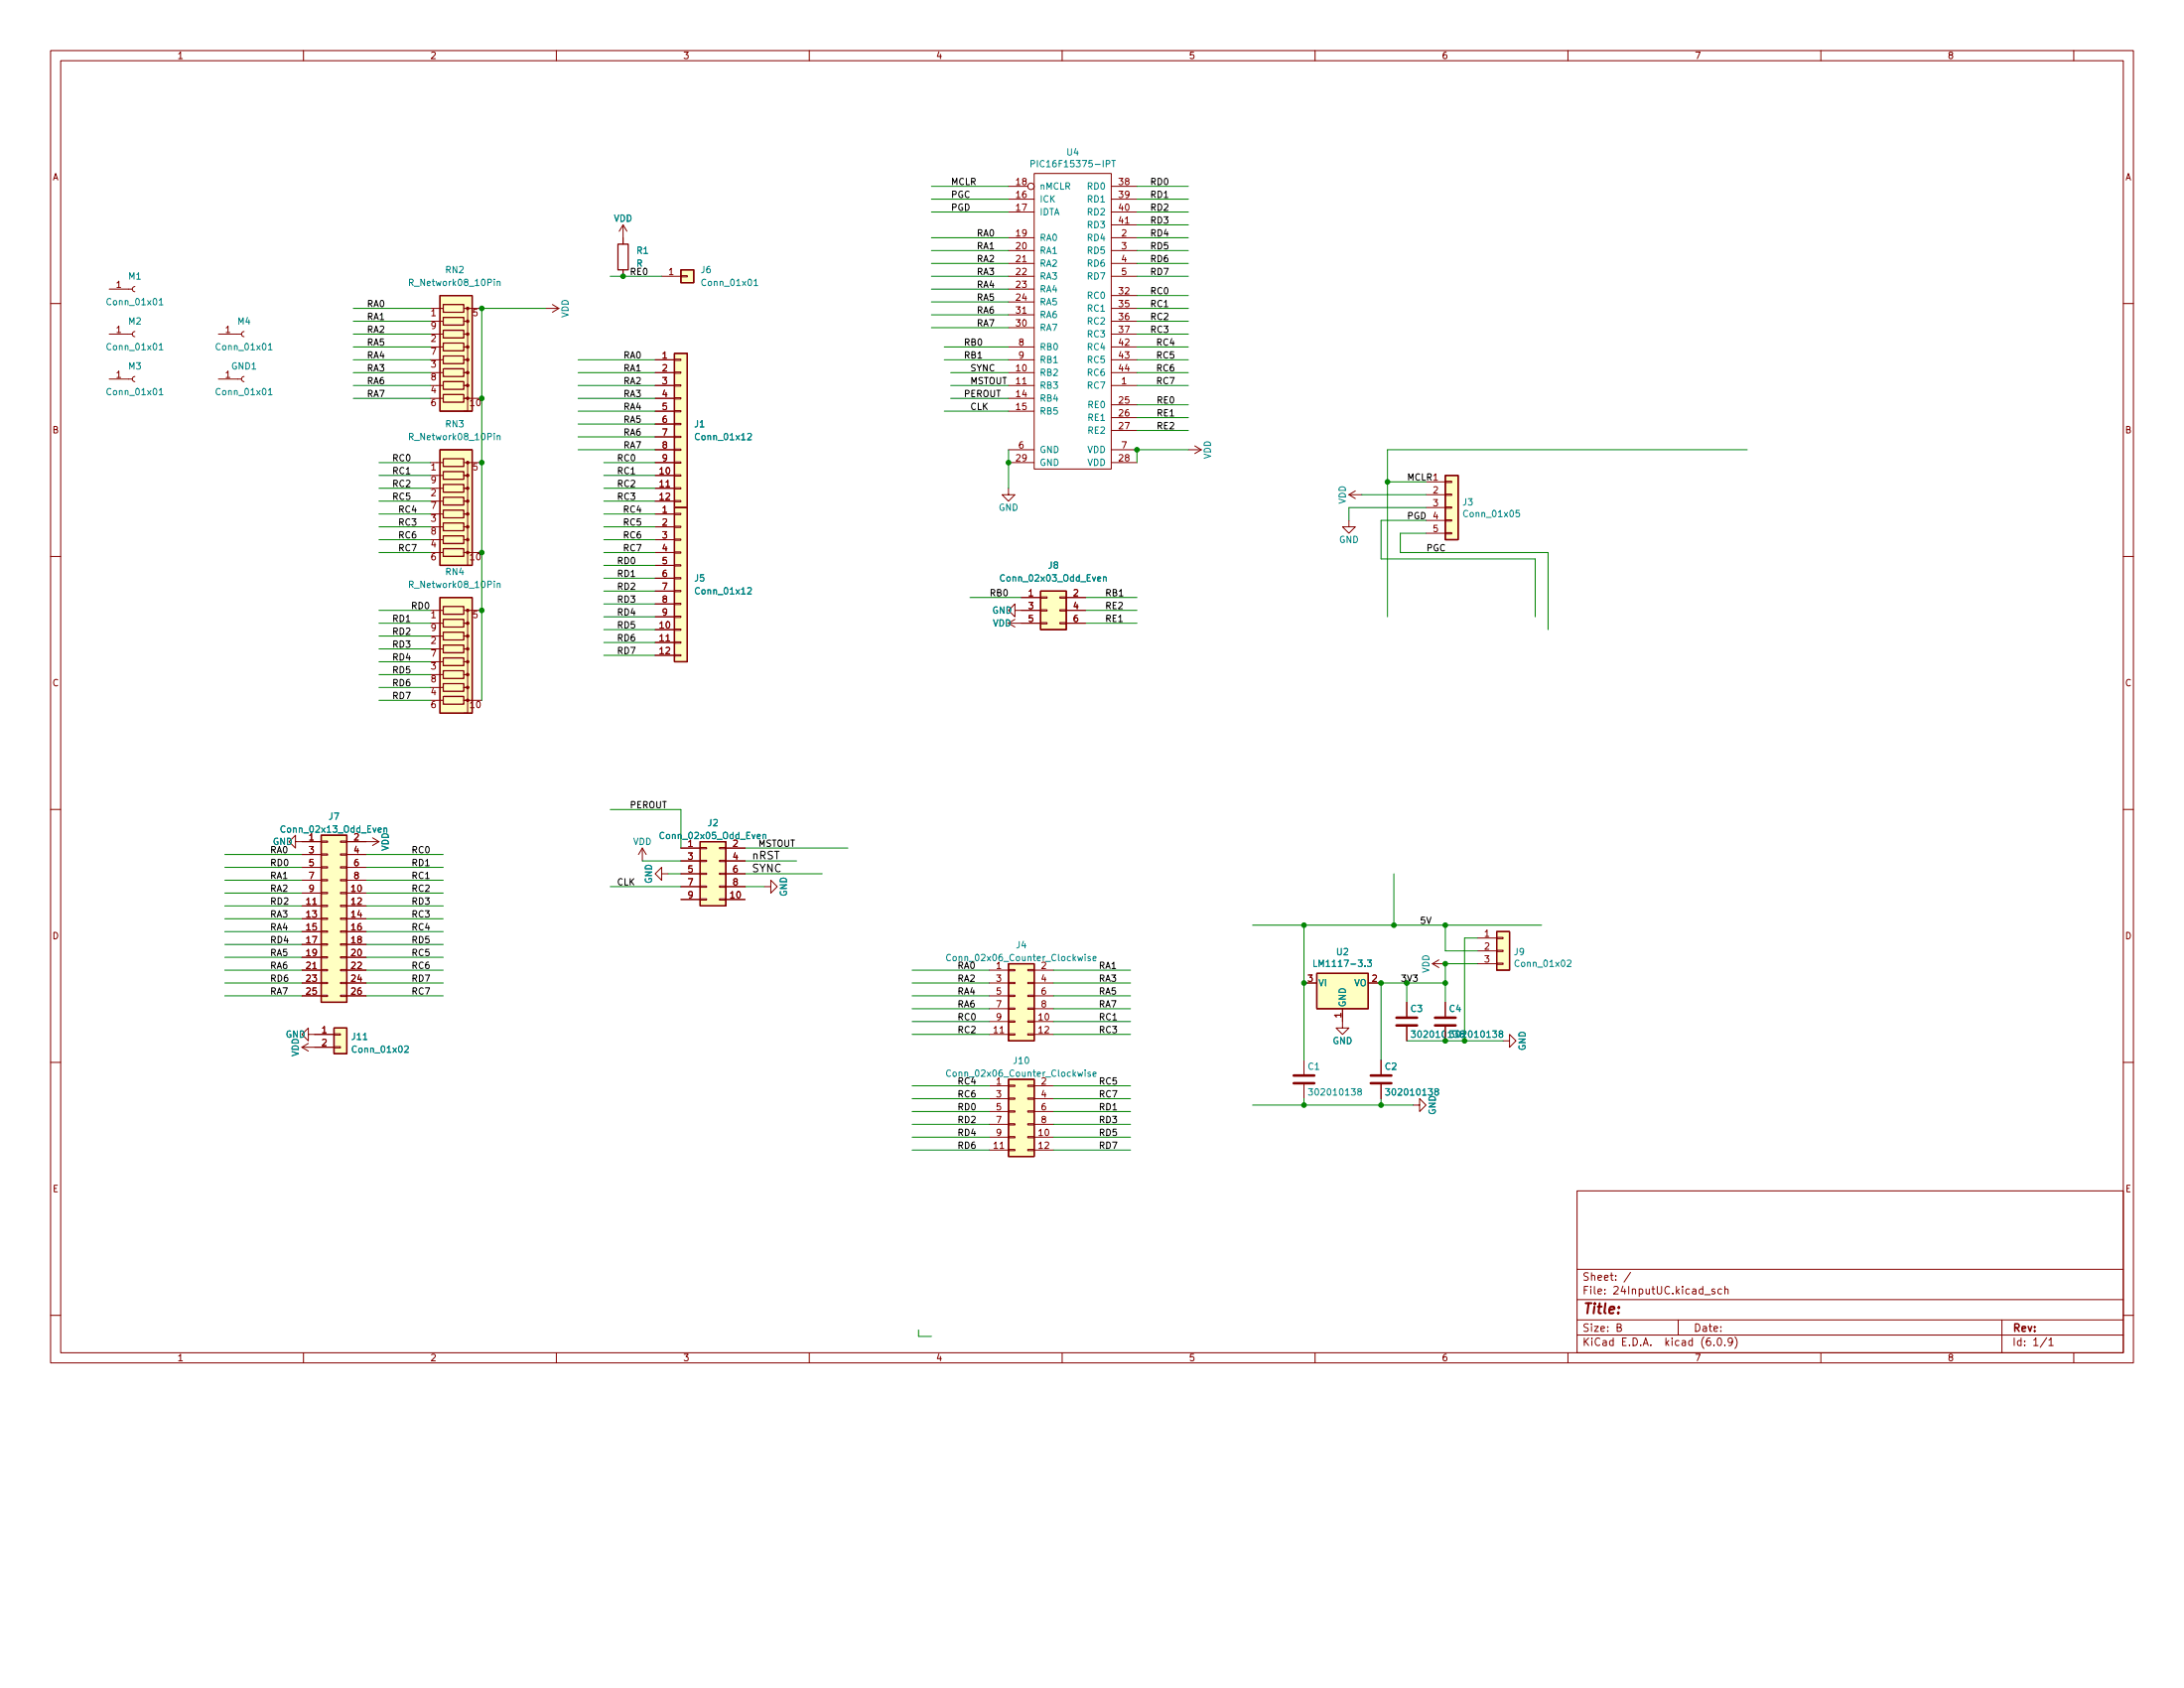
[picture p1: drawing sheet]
<svg xmlns="http://www.w3.org/2000/svg" width="279mm" height="216mm" viewBox="0 0 279 216" stroke-linecap="round" stroke-linejoin="round" font-family="sans-serif">
<g fill="none" stroke="#840000" stroke-width=".13">
<path d="M6.5 6.5h266.4v167.8h-266.4zM7.8 7.8h263.8v165.2h-263.8zM38.8 6.5v1.3M71.2 6.5v1.3M103.5 6.5v1.3M135.9 6.5v1.3M168.2 6.5v1.3M200.6 6.5v1.3M232.9 6.5v1.3M265.3 6.5v1.3M6.5 38.8h1.3M14 37h2.9"/>
<path d="M17.3 36.7h-.3l-.1 .3 .1 .2 .3 .1M55.9 39.4h.8M59.3 39.4h.5v1.7h-.5h.5v1.6h-.5h.5v1.7h-.5h.5v1.6h-.5h.5v1.7h-.5h.5v1.6h-.5h.5v1.6h-.5h.5v1.7h-.5M60 39.4h1.6M69.8 39.4h1.7M70.7 39l.8 .4M71.5 39.4l-.8 .5M79.7 28.8v2.4M79.7 34.5v.8M79.7 28.8l-.5 .8M79.7 28.8l.5 .8M84.6 35.3h2.5"/>
<path d="M87.1 35.3h.8v.1h-.8zM129 35.3h3.3M129 25.5h3.3M129 27.1h3.3M129 23.8h2.5M129 30.4h3.3M129 32h3.3M129 33.7h3.3M129 37h3.3M129 38.6h3.3M132.3 22.2h9.9v37.8h-9.9zM142.2 39.4h3.3"/>
<path d="M142.2 35.3h3.3M142.2 25.5h3.3M142.2 27.1h3.3M142.2 23.8h3.3M142.2 30.4h3.3M142.2 32h3.3M142.2 33.7h3.3M142.2 37.8h3.3M142.2 28.8h3.3M271.6 38.8h1.3M14 42.7h2.9M14 48.5h2.9"/>
<path d="M17.3 48.2l-.3 .1-.1 .2 .1 .2 .3 .1M17.3 42.4l-.3 .1-.1 .2 .1 .3 .3 .1M27.9 42.7h3M27.9 48.5h3M31.2 42.4l-.2 .1-.1 .2 .1 .3 .2 .1M31.2 48.2l-.2 .1-.1 .2 .1 .2 .2 .1M55.9 46h.8M55.9 47.7h.8M55.9 49.3h.8M55.9 50.9h.8M55.9 59.2h.8M55.9 41.1h.8"/>
<path d="M55.9 42.7h.8M55.9 44.4h.8M59.3 59.2h.5v1.6h-.5h.5v1.7h-.5h.5v1.6h-.5h.5v1.6h-.5h.5v1.7h-.5h.5v1.6h-.5h.5v1.7h-.5h.5v1.6h-.5M60 59.2h1.6M83.8 57.5h2.5M83.8 46h2.5M83.8 47.7h2.5M83.8 49.3h2.5M83.8 50.9h2.5M83.8 52.6h2.5M83.8 54.2h2.5M83.8 55.9h2.5"/>
<path d="M83.8 59.2h2.5M86.3 59.1h.8v.1h-.8zM86.3 57.4h.8v.2h-.8zM86.3 55.8h.8v.2h-.8zM86.3 54.2h.8v.1h-.8zM86.3 52.5h.8v.2h-.8zM86.3 50.9h.8v.1h-.8zM86.3 49.2h.8v.2h-.8zM86.3 47.6h.8v.1h-.8zM86.3 45.9h.8v.2h-.8zM129 57.5h3.3M129 46h3.3"/>
<path d="M129 47.7h3.3M129 49.3h3.3M129 50.9h3.3M129 52.6h3.3M129 59.2h3.3M129 44.4h3.3M129 41.9h3.3M129 40.3h3.3M142.2 57.5h3.3M142.2 46h3.3M142.2 47.7h3.3M142.2 49.3h3.3"/>
<path d="M142.2 59.2h3.3M142.2 41.1h3.3M142.2 42.7h3.3M142.2 44.4h3.3M142.2 51.8h3.3M142.2 53.4h3.3M142.2 55.1h3.3M152 57.5h1.7M152.8 57l.9 .5M153.7 57.5l-.9 .5M6.5 71.2h1.3M55.9 78.1h.8"/>
<path d="M55.9 79.7h.8M55.9 60.8h.8M55.9 62.5h.8M55.9 64.1h.8M55.9 65.7h.8M55.9 67.4h.8M55.9 69h.8M55.9 70.7h.8M59.3 78.1h.5v1.6h-.5h.5v1.7h-.5h.5v1.6h-.5h.5v1.6h-.5h.5v1.7h-.5h.5v1.6h-.5h.5v1.7h-.5h.5v1.6h-.5M60 78.1h1.6M83.8 60.8h2.5M83.8 62.5h2.5"/>
<path d="M83.8 64.1h2.5M83.8 65.7h2.5M83.8 67.4h2.5M83.8 69h2.5M83.8 70.7h2.5M83.8 72.3h2.5M83.8 74h2.5M83.8 75.6h2.5M83.8 77.2h2.5M83.8 78.9h2.5M86.3 64h.8v.2h-.8zM86.3 62.4h.8v.1h-.8z"/>
<path d="M86.3 60.7h.8v.2h-.8zM86.3 78.8h.8v.2h-.8zM86.3 77.2h.8v.1h-.8zM86.3 75.5h.8v.2h-.8zM86.3 73.9h.8v.1h-.8zM86.3 72.2h.8v.2h-.8zM86.3 70.6h.8v.2h-.8zM86.3 68.9h.8v.2h-.8zM86.3 67.3h.8v.2h-.8zM86.3 65.7h.8v.1h-.8zM129 62.5v.8h.8l-.8 .8-.8-.8h.8M129 79.7h4.1"/>
<path d="M129 79.7l.8 .5M129.8 78.1v-.9l-.8 .9 .8 .8v-.8h3.3M129.8 79.2l-.8 .5M130.7 76.4h2.4M133.1 79.6h.8v.2h-.8zM133.1 78h.8v.1h-.8zM133.1 76.3h.8v.2h-.8zM135.6 79.6h.8v.2h-.8zM135.6 78h.8v.1h-.8zM135.6 76.3h.8v.2h-.8zM136.4 76.4h2.5M136.4 78.1h2.5"/>
<path d="M136.4 79.7h2.5M172.6 66.6v.8h.8l-.8 .8-.9-.8h.9M172.6 63.3h1.6M172.6 63.3l.8 .5M173.4 62.8l-.8 .5M182.4 61.6h2.5M182.4 63.3h2.5M182.4 64.9h2.5M182.4 66.6h2.5M182.4 68.2h2.5M184.9 68.1h.8v.2h-.8zM184.9 66.5h.8v.1h-.8z"/>
<path d="M184.9 64.8h.8v.2h-.8zM184.9 63.2h.8v.2h-.8zM184.9 61.6h.8v.1h-.8zM271.6 71.2h1.3M55.9 81.4h.8M55.9 83h.8M55.9 84.6h.8M55.9 86.3h.8M55.9 87.9h.8M55.9 89.6h.8M83.8 80.5h2.5M83.8 82.2h2.5"/>
<path d="M83.8 83.8h2.5M86.3 83.7h.8v.2h-.8zM86.3 82.1h.8v.2h-.8zM86.3 80.5h.8v.1h-.8zM6.5 103.5h1.3M37.8 107.7v-.9l-.8 .9 .8 .8v-.8h3.3M38.6 114.2h2.5M38.6 115.9h2.5M38.6 117.5h2.5M38.6 119.2h2.5M38.6 109.3h2.5M38.6 110.9h2.5"/>
<path d="M38.6 112.6h2.5M41.1 119.1h.8v.1h-.8zM41.1 117.4h.8v.2h-.8zM41.1 115.8h.8v.2h-.8zM41.1 114.1h.8v.2h-.8zM41.1 112.5h.8v.2h-.8zM41.1 110.9h.8v.1h-.8zM41.1 109.2h.8v.2h-.8zM41.1 107.6h.8v.1h-.8zM43.6 119.1h.8v.1h-.8zM43.6 117.4h.8v.2h-.8zM43.6 115.8h.8v.2h-.8z"/>
<path d="M43.6 114.1h.8v.2h-.8zM43.6 112.5h.8v.2h-.8zM43.6 110.9h.8v.1h-.8zM43.6 109.2h.8v.2h-.8zM43.6 107.6h.8v.1h-.8zM44.4 107.7h4.1M44.4 114.2h2.4M44.4 115.9h2.4M44.4 117.5h2.4M44.4 119.2h2.4M44.4 109.3h2.4M44.4 110.9h2.4"/>
<path d="M44.4 112.6h2.4M47.7 107.2l.8 .5M48.5 107.7l-.8 .4M82.2 108.5l-.5 .8M82.2 108.5v1.6M82.2 108.5l.5 .8M84.6 111.8v-.9l-.8 .9 .8 .8v-.8h.9M87.1 108.5h2.5M87.1 115h2.5M87.1 110.1h2.5M87.1 111.8h2.5M87.1 113.4h2.5"/>
<path d="M89.6 115h.8v.1h-.8zM89.6 113.3h.8v.2h-.8zM89.6 111.7h.8v.1h-.8zM89.6 110h.8v.2h-.8zM89.6 108.4h.8v.2h-.8zM92 115h.9v.1h-.9zM92 113.3h.9v.2h-.9zM92 111.7h.9v.1h-.9zM92 110h.9v.2h-.9zM92 108.4h.9v.2h-.9zM92.9 108.5h2.4M92.9 115h2.4"/>
<path d="M92.9 110.1h2.4M92.9 111.8h2.4M92.9 113.4h2.4M97.8 113.4h.8v-.8l.8 .8-.8 .8v-.8M189 120h2.5M191.5 119.9h.8v.2h-.8zM271.6 103.5h1.3M6.5 135.9h1.3M38.6 125.7h2.5M38.6 124.1h2.5M38.6 127.4h2.5M38.6 133.9h4.1"/>
<path d="M38.6 133.9l.8 .5M38.6 120.8h2.5M38.6 122.4h2.5M39.4 132.3v-.8l-.8 .8 .8 .8v-.8h3.3M39.4 133.5l-.8 .4M41.1 127.3h.8v.2h-.8zM41.1 125.6h.8v.2h-.8zM41.1 124h.8v.2h-.8zM41.1 122.4h.8v.1h-.8zM41.1 120.7h.8v.2h-.8zM42.7 133.9h.9v.1h-.9zM42.7 132.2h.9v.2h-.9z"/>
<path d="M43.6 127.3h.8v.2h-.8zM43.6 125.6h.8v.2h-.8zM43.6 124h.8v.2h-.8zM43.6 122.4h.8v.1h-.8zM43.6 120.7h.8v.2h-.8zM44.4 125.7h2.4M44.4 124.1h2.4M44.4 127.4h2.4M44.4 120.8h2.4M44.4 122.4h2.4M126.6 125.7h2.4M126.6 138.9h2.4"/>
<path d="M126.6 124.1h2.4M126.6 130.7h2.4M126.6 132.3h2.4M126.6 127.4h2.4M126.6 129h2.4M129 138.8h.8v.2h-.8zM129 132.2h.8v.2h-.8zM129 130.6h.8v.1h-.8zM129 128.9h.8v.2h-.8zM129 127.3h.8v.2h-.8zM129 125.6h.8v.2h-.8zM129 124h.8v.2h-.8z"/>
<path d="M131.5 138.8h.8v.2h-.8zM131.5 132.2h.8v.2h-.8zM131.5 130.6h.8v.1h-.8zM131.5 128.9h.8v.2h-.8zM131.5 127.3h.8v.2h-.8zM131.5 125.6h.8v.2h-.8zM131.5 124h.8v.2h-.8zM132.3 125.7h2.5M132.3 138.9h2.5M132.3 124.1h2.5M132.3 130.7h2.5M132.3 132.3h2.5"/>
<path d="M132.3 127.4h2.5M132.3 129h2.5M166.8 125.7h1.7M166.8 135.6v1.8M166.8 138.7v1.8M171.7 129v2.5h.9l-.9 .8-.8-.8h.8M175 125.7h1.7M176.7 135.6v1.8M176.7 138.7v1.8M180 128.2v1.8M180 131.3v1.8M183.3 123.3h1.6"/>
<path d="M183.3 123.3l.8 .5M184.1 122.8l-.8 .5M184.9 128.2v1.8M184.9 131.3v1.8M189 121.6h2.5M189 123.3h2.5M191.5 123.2h.8v.1h-.8zM191.5 121.5h.8v.2h-.8zM192.3 133.1h.8v-.8l.8 .8-.8 .8v-.8M271.6 135.9h1.3M126.6 145.5h2.4M126.6 147.1h2.4"/>
<path d="M126.6 140.5h2.4M126.6 142.2h2.4M126.6 143.8h2.4M129 147h.8v.2h-.8zM129 145.4h.8v.1h-.8zM129 143.7h.8v.2h-.8zM129 142.1h.8v.1h-.8zM129 140.4h.8v.2h-.8zM131.5 147h.8v.2h-.8zM131.5 145.4h.8v.1h-.8zM131.5 143.7h.8v.2h-.8zM131.5 142.1h.8v.1h-.8z"/>
<path d="M131.5 140.4h.8v.2h-.8zM132.3 145.5h2.5M132.3 147.1h2.5M132.3 140.5h2.5M132.3 142.2h2.5M132.3 143.8h2.5M180.8 141.3h.8v-.8l.8 .8-.8 .9v-.9M201.8 152.3h69.8v20.7h-69.8zM6.5 168.2h1.3M38.8 173v1.3M71.2 173v1.3M103.5 173v1.3"/>
<path d="M135.9 173v1.3M168.2 173v1.3M200.6 173v1.3M201.8 170.8h69.8M201.8 168.8h69.8M201.8 166.2h69.8M201.8 162.3h69.8M206.9 169.8l.4-.1 .1-.1-.1-.2-.4-.1v1h.4l.1-.2a.25 .25 0 0 0-.2-.3M208.6 162.7l-.8 1.3M214.7 168.8v2M218.1 165.6h.7M219.3 172v.1"/>
<path d="M219.4 164.9h-.3l-.1 .1v.1l.4 .1v.3h-.4M219.8 171.2l.1-.1a.52 .52 0 0 1 .4 .5 .52 .52 0 0 1-.4 .5l-.1-.1-.1-.3zM220.2 164.9h-.2l-.2 .1 .1 .5h.3M220.7 172v.1M220.7 164.9h.1h.2l.1 .6M220.7 164.5v1M221.6 171.5l-.2 .2h-.1l-.2-.2 .1-.3 .2-.1 .2 .1a.64 .64 0 0 1-.2 .9h-.2M222 171a1.11 1.11 0 0 1 0 1.5M232.9 173v1.3M256.1 168.8v4.2M261.8 171.1l-.8 1.2M262.1 171.4l.3-.3v1"/>
<path d="M262.1 172.1h.6M265.3 173v1.3M271.6 168.2h1.3"/>
<circle cx="131.9" cy="23.8" r=".41"/>
</g>
<g fill="#ffffc2" stroke="#ffffc2" stroke-width=".13">
<path d="M133.1 75.6h3.3v4.9h-3.3z"/>
<path d="M168.5 124.5h6.5v4.5h-6.5z"/>
<path d="M191.5 119.2h1.6v4.9h-1.6z"/>
<path d="M129 138.1h3.3v9.8h-3.3z"/>
<path d="M89.6 107.7h3.3v8.2h-3.3z"/>
<path d="M86.3 45.2h1.6v19.7h-1.6z"/>
<path d="M184.9 60.8h1.6v8.2h-1.6z"/>
<path d="M87.1 34.5h1.7v1.7h-1.7z"/>
<path d="M56.3 37.8h4.1v14.8h-4.1z"/>
<path d="M129 123.3h3.3v9.8h-3.3z"/>
<path d="M86.3 64.9h1.6v19.7h-1.6z"/>
<path d="M42.7 131.5h1.7v3.3h-1.7z"/>
<path d="M41.1 106.8h3.3v21.4h-3.3z"/>
<path d="M56.3 57.5h4.1v14.8h-4.1z"/>
<path d="M56.3 76.4h4.1v14.8h-4.1z"/>
</g>
<g fill="none" stroke="#840000" stroke-width=".16">
<path d="M56.3 37.8h4.1v14.8h-4.1zM56.7 39h2.6v.9h-2.6zM79.1 31.2h1.3v3.3h-1.3zM87.1 34.5h1.7v1.7h-1.7zM56.3 57.5h4.1v14.8h-4.1zM56.7 40.6h2.6v1h-2.6zM56.7 42.2h2.6v1h-2.6zM56.7 43.9h2.6v1h-2.6zM56.7 45.5h2.6v1h-2.6zM56.7 47.2h2.6v1h-2.6zM56.7 48.8h2.6v1h-2.6zM56.7 50.5h2.6v.9h-2.6z"/>
<path d="M56.7 58.7h2.6v1h-2.6zM86.3 45.2h1.6v19.7h-1.6zM56.3 76.4h4.1v14.8h-4.1zM56.7 60.3h2.6v1h-2.6zM56.7 62h2.6v.9h-2.6zM56.7 63.6h2.6v1h-2.6zM56.7 65.2h2.6v1h-2.6zM56.7 66.9h2.6v1h-2.6zM56.7 68.5h2.6v1h-2.6zM56.7 70.2h2.6v1h-2.6zM56.7 77.6h2.6v1h-2.6zM56.7 79.2h2.6v1h-2.6z"/>
<path d="M86.3 64.9h1.6v19.7h-1.6zM133.1 75.6h3.3v4.9h-3.3zM184.9 60.8h1.6v8.2h-1.6zM56.7 80.9h2.6v.9h-2.6zM56.7 82.5h2.6v1h-2.6zM56.7 84.1h2.6v1h-2.6zM56.7 85.8h2.6v1h-2.6zM56.7 87.4h2.6v1h-2.6zM56.7 89.1h2.6v1h-2.6zM41.1 106.8h3.3v21.4h-3.3zM89.6 107.7h3.3v8.2h-3.3zM191.5 119.2h1.6v4.9h-1.6z"/>
<path d="M42.7 131.5h1.7v3.3h-1.7zM129 138.1h3.3v9.8h-3.3zM129 123.3h3.3v9.8h-3.3zM168.5 124.5h6.5v4.5h-6.5z"/>
</g>
<g fill="none" stroke="#008484" stroke-width=".13">
<path d="M20.4 38.4l.2-.2v.8M20.4 39h.4M52.4 36.1h.4v-.3l-.4-.1v.8M63.6 36.1l.3-.1 .1 .5M63.6 36v.5M96.5 35.9l.2-.2v.8M96.5 36.5h.4M131.9 21l.4-.1v-.3l-.4-.1v.8M142.2 20.5h.5M142.5 20.5v.8M20.4 49.9l.2-.2v.8M20.4 44.2l.2-.3v.8"/>
<path d="M20.4 44.7h.4M20.4 50.5h.4M34.3 44.2l.3-.3v.8M34.3 49.9l.3-.2v.8M34.3 44.7h.5M34.3 50.5h.5M52.4 55.9l.4-.1v-.3l-.4-.1v.9M63.6 55.8l.3-.1 .1 .6M63.6 55.7v.6M95.7 55.5l.3-.1 .1 .3-.5 .6h.5M52.4 74.8l.4-.1v-.3l-.4-.1v.9M63.6 74.7l.3-.1 .1 .6"/>
<path d="M63.6 74.6v.6M95.7 75.2h.3l.1 .2-.5 .6h.5M141.2 73.9l.3-.1v.5M141.2 73.8v.5M194.4 65.3h-.4l-.1 .4 .2-.1h.2l.1 .1v.3l-.2 .1-.3-.1M49.1 106l.3-.1 .1 .5M49.1 105.9v.5M97.6 106.8h.3l.1 .5M97.6 106.7v.6M51.8 133.9l.3-.1 .1 .2-.5 .6h.5M121.6 136.9a.39 .39 0 0 0-.5 .3 .39 .39 0 0 0 .3 .5l.2-.1M121.6 122.1a.39 .39 0 0 0-.5 .3 .39 .39 0 0 0 .3 .5l.2-.1"/>
<path d="M139.5 137.2l-.2-.1-.1 .1v.2h.3v.2h-.3M139.5 122.4l-.2-.1-.1 .2v.1h.3v.2h-.3M139.8 137.4l.4-.1v-.1l-.2-.1-.2 .1 .1 .4h.3M139.8 122.6l.4-.1v-.1l-.2-.1-.2 .2 .1 .3h.3M167.4 139.2h.5l-.3 .4h.3v.4l-.2 .1-.3-.1M168.1 122.8v.8h.4M173.9 139.6l-.2-.2v-.1l.2-.1 .2 .1v.2l-.3 .1-.1 .2v.1l.2 .2 .2-.1 .1-.1-.1-.2-.1-.1M174.9 122.8h.5l-.2 .3 .2 .1v.3l-.1 .1-.4-.1M177.3 139.2h.5l-.3 .4h.2v.4l-.1 .1-.3-.1M180.5 131.9h.6l-.3 .3h.2v.4l-.1 .1-.4-.1M183.7 139.6l-.1-.2v-.1l.1-.1 .3 .1v.2l-.4 .1v.2v.2l.1 .1 .3-.1v-.1v-.2l-.1-.1M191.9 132.2l-.1-.2v-.1h.1h.3v.2l-.3 .1-.1 .2v.1l.1 .2 .3-.1v-.1v-.2l-.1-.1"/>
<path d="M200.5 122.9l.3-.1 .2 .2-.5 .6h.5"/>
</g>
<path d="M165.5 138.5h2.6M165.5 137.6h2.6M175.4 138.5h2.6M175.4 137.6h2.6M178.7 131.2h2.6M178.7 130.2h2.6M183.6 131.2h2.6M183.6 130.2h2.6" fill="none" stroke="#840000" stroke-width=".33"/>
<g fill="#840000" stroke="#840000" stroke-width=".13">
<circle cx="59.8" cy="39.4" r=".16"/>
<circle cx="59.8" cy="41.1" r=".16"/>
<circle cx="59.8" cy="42.7" r=".16"/>
<circle cx="59.8" cy="44.4" r=".16"/>
<circle cx="59.8" cy="46" r=".16"/>
<circle cx="59.8" cy="47.7" r=".16"/>
<circle cx="59.8" cy="49.3" r=".16"/>
<circle cx="59.8" cy="50.9" r=".16"/>
<circle cx="59.8" cy="59.2" r=".16"/>
<circle cx="59.8" cy="60.8" r=".16"/>
<circle cx="59.8" cy="62.5" r=".16"/>
<circle cx="59.8" cy="64.1" r=".16"/>
<circle cx="59.8" cy="65.7" r=".16"/>
<circle cx="59.8" cy="67.4" r=".16"/>
<circle cx="59.8" cy="69" r=".16"/>
<circle cx="59.8" cy="70.7" r=".16"/>
<circle cx="59.8" cy="78.1" r=".16"/>
<circle cx="59.8" cy="79.7" r=".16"/>
<circle cx="59.8" cy="81.4" r=".16"/>
<circle cx="59.8" cy="83" r=".16"/>
<circle cx="59.8" cy="84.6" r=".16"/>
<circle cx="59.8" cy="86.3" r=".16"/>
<circle cx="59.8" cy="87.9" r=".16"/>
<circle cx="59.8" cy="89.6" r=".16"/>
</g>
<g fill="none" stroke="#008400" stroke-width=".13">
<path d="M45.2 39.4h9.9M69.8 39.4h-8.2v50.2M78.1 35.3h6.5M119.2 35.3h9.8M119.2 27.1h9.8M119.2 30.4h9.8M119.2 23.8h9.8M119.2 38.6h9.8M119.2 37h9.8M119.2 33.7h9.8M119.2 32h9.8M119.2 25.5h9.8"/>
<path d="M145.5 35.3h6.5M145.5 27.1h6.5M145.5 30.4h6.5M145.5 23.8h6.5M145.5 33.7h6.5M145.5 32h6.5M145.5 25.5h6.5M145.5 39.4h6.5M145.5 37.8h6.5M145.5 28.8h6.5M45.2 46h9.9M45.2 49.3h9.9"/>
<path d="M45.2 50.9h9.9M45.2 47.7h9.9M45.2 44.4h9.9M45.2 42.7h9.9M45.2 41.1h9.9M48.5 59.2h6.6M74 57.5h9.8M74 55.9h9.8M74 46h9.8M74 49.3h9.8M74 50.9h9.8M74 52.6h9.8"/>
<path d="M74 47.7h9.8M74 54.2h9.8M77.2 59.2h6.6M119.2 40.3h9.8M119.2 41.9h9.8M120.8 46h8.2M120.8 52.6h8.2M120.8 44.4h8.2M121.6 49.3h7.4M121.6 50.9h7.4M121.6 47.7h7.4M129 57.5v5"/>
<path d="M145.5 46h6.5M145.5 49.3h6.5M145.5 47.7h6.5M145.5 44.4h6.5M145.5 53.4h6.5M145.5 55.1h6.5M145.5 42.7h6.5M145.5 41.1h6.5M145.5 51.8h6.5M152 57.5h-6.5v1.7M223.5 57.5h-46v21.4M48.5 78.1h6.6"/>
<path d="M48.5 79.7h6.6M48.5 60.8h6.6M48.5 64.1h6.6M48.5 62.5h6.6M48.5 70.7h6.6M48.5 69h6.6M48.5 67.4h6.6M48.5 65.7h6.6M77.2 60.8h6.6M77.2 64.1h6.6M77.2 62.5h6.6M77.2 72.3h6.6"/>
<path d="M77.2 78.9h6.6M77.2 74h6.6M77.2 77.2h6.6M77.2 75.6h6.6M77.2 70.7h6.6M77.2 69h6.6M77.2 67.4h6.6M77.2 65.7h6.6M124.1 76.4h6.6M138.9 78.1h6.6M138.9 79.7h6.6M138.9 76.4h6.6"/>
<path d="M174.2 63.3h8.2M177.5 61.6h4.9M182.4 66.6h-5.7v4.9h19.7v7.4M182.4 64.9h-9.8v1.7M182.4 68.2h-3.3v2.5h18.9v9.8M48.5 87.9h6.6M48.5 86.3h6.6M48.5 84.6h6.6M48.5 89.6h6.6M48.5 83h6.6M48.5 81.4h6.6M77.2 83.8h6.6"/>
<path d="M77.2 82.2h6.6M77.2 80.5h6.6M28.8 117.5h9.8M28.8 119.2h9.8M28.8 115.9h9.8M28.8 109.3h9.8M28.8 110.9h9.8M28.8 114.2h9.8M28.8 112.6h9.8M46.8 117.5h9.9M46.8 119.2h9.9M46.8 115.9h9.9"/>
<path d="M46.8 109.3h9.9M46.8 110.9h9.9M46.8 114.2h9.9M46.8 112.6h9.9M78.1 113.4h9M78.1 103.5h9v5M82.2 110.1h4.9M85.5 111.8h1.6M95.3 111.8h9.9M95.3 113.4h2.5M95.3 110.1h6.6M95.3 108.5h13.2"/>
<path d="M160.2 118.3h37M166.8 118.3v17.3M178.3 111.8v6.5M184.9 118.3v3.3h4.1M189 120h-1.6v13.1M28.8 125.7h9.8M28.8 124.1h9.8M28.8 122.4h9.8M28.8 127.4h9.8M28.8 120.8h9.8M46.8 125.7h9.9M46.8 124.1h9.9"/>
<path d="M46.8 122.4h9.9M46.8 127.4h9.9M46.8 120.8h9.9M116.7 125.7h9.9M116.7 124.1h9.9M116.7 127.4h9.9M116.7 132.3h9.9M116.7 138.9h9.9M116.7 129h9.9M116.7 130.7h9.9M134.8 125.7h9.8M134.8 124.1h9.8"/>
<path d="M134.8 127.4h9.8M134.8 132.3h9.8M134.8 138.9h9.8M134.8 129h9.8M134.8 130.7h9.8M180 125.7v2.5M180 133.1h12.3M184.9 125.7h-8.2v9.9M189 123.3h-4.1v4.9M116.7 142.2h9.9M116.7 140.5h9.9M116.7 147.1h9.9"/>
<path d="M116.7 145.5h9.9M116.7 143.8h9.9M134.8 142.2h9.8M134.8 140.5h9.8M134.8 147.1h9.8M134.8 145.5h9.8M134.8 143.8h9.8M160.2 141.3h20.6M166.8 140.5v.8M176.7 140.5v.8M117.5 170.1v.8h1.7"/>
</g>
<g fill="#008400" stroke="#008400" stroke-width=".13">
<circle cx="176.7" cy="141.3" r=".3"/>
<circle cx="176.7" cy="125.7" r=".3"/>
<circle cx="166.8" cy="141.3" r=".3"/>
<circle cx="129" cy="59.2" r=".3"/>
<circle cx="177.5" cy="61.6" r=".3"/>
<circle cx="180" cy="125.7" r=".3"/>
<circle cx="184.9" cy="123.3" r=".3"/>
<circle cx="184.9" cy="118.3" r=".3"/>
<circle cx="184.9" cy="125.7" r=".3"/>
<circle cx="178.3" cy="118.3" r=".3"/>
<circle cx="184.9" cy="133.1" r=".3"/>
<circle cx="187.4" cy="133.1" r=".3"/>
<circle cx="145.5" cy="57.5" r=".3"/>
<circle cx="166.8" cy="118.3" r=".3"/>
<circle cx="166.8" cy="125.7" r=".3"/>
<circle cx="61.6" cy="50.9" r=".3"/>
<circle cx="61.6" cy="39.4" r=".3"/>
<circle cx="79.7" cy="35.3" r=".3"/>
<circle cx="61.6" cy="78.1" r=".3"/>
<circle cx="61.6" cy="70.7" r=".3"/>
<circle cx="61.6" cy="59.2" r=".3"/>
</g>
<text font-size="1.8" fill="#840000" x="202.4" y="168">Title:</text>
<g font-size="1.4">
<text x="96.1" y="111.6">SYNC</text>
<text x="96.1" y="109.9">nRST</text>
</g>
<g font-size="1.4" fill="#840000">
<text x="202.4" y="165.6">File: 24InputUC.kicad_sch</text>
<text x="202.4" y="163.8">Sheet: /</text>
<text x="202.4" y="172.2">KiCad E.D.A. kicad (6.0.9)</text>
<text x="202.4" y="170.3">Size: B</text>
<text x="216.6" y="170.3">Date:</text>
<text x="257.4" y="170.3">Rev:</text>
<text x="257.4" y="172.2">Id: 1/1</text>
</g>
<g font-size="1.2" fill="#840000">
<text x="22.6" y="7.5">1</text>
<text x="55" y="7.5">2</text>
<text x="87.4" y="7.5">3</text>
<text x="119.7" y="7.5">4</text>
<text x="152.1" y="7.5">5</text>
<text x="184.4" y="7.5">6</text>
<text x="216.8" y="7.5">7</text>
<text x="249.1" y="7.5">8</text>
<text x="6.7" y="23.1">A</text>
<text x="271.9" y="23.1">A</text>
<text x="6.7" y="55.4">B</text>
<text x="271.9" y="55.4">B</text>
<text x="6.7" y="87.8">C</text>
<text x="271.9" y="87.8">C</text>
<text x="6.7" y="120.1">D</text>
<text x="271.9" y="120.1">D</text>
<text x="6.7" y="152.5">E</text>
<text x="271.9" y="152.5">E</text>
<text x="22.6" y="174.1">1</text>
<text x="55" y="174.1">2</text>
<text x="87.4" y="174.1">3</text>
<text x="119.7" y="174.1">4</text>
<text x="152.1" y="174.1">5</text>
<text x="184.4" y="174.1">6</text>
<text x="216.8" y="174.1">7</text>
<text x="249.1" y="174.1">8</text>
</g>
<g font-size="1.1">
<text x="121.6" y="23.7">MCLR</text>
<text x="147.1" y="23.7">RD0</text>
<text x="121.6" y="26.9">PGD</text>
<text x="121.6" y="25.3">PGC</text>
<text x="147.1" y="26.9">RD2</text>
<text x="147.1" y="25.3">RD1</text>
<text x="147.1" y="28.6">RD3</text>
<text x="80.5" y="35.2">RE0</text>
<text x="124.9" y="30.2">RA0</text>
<text x="124.9" y="35.2">RA3</text>
<text x="124.9" y="31.9">RA1</text>
<text x="124.9" y="33.5">RA2</text>
<text x="147.1" y="31.9">RD5</text>
<text x="147.1" y="33.5">RD6</text>
<text x="147.1" y="30.2">RD4</text>
<text x="147.1" y="35.2">RD7</text>
<text x="47" y="40.9">RA1</text>
<text x="47" y="39.3">RA0</text>
<text x="124.9" y="41.7">RA7</text>
<text x="124.9" y="40.1">RA6</text>
<text x="124.9" y="38.5">RA5</text>
<text x="124.9" y="36.8">RA4</text>
<text x="147.1" y="40.9">RC2</text>
<text x="147.1" y="39.3">RC1</text>
<text x="147.1" y="37.6">RC0</text>
<text x="47" y="47.5">RA3</text>
<text x="47" y="44.2">RA5</text>
<text x="47" y="42.6">RA2</text>
<text x="47" y="45.9">RA4</text>
<text x="79.7" y="47.5">RA1</text>
<text x="79.7" y="45.9">RA0</text>
<text x="123.3" y="44.2">RB0</text>
<text x="123.3" y="45.9">RB1</text>
<text x="124.1" y="47.5">SYNC</text>
<text x="147.1" y="42.6">RC3</text>
<text x="148.1" y="44.2">RC4</text>
<text x="148.1" y="45.9">RC5</text>
<text x="148.1" y="47.5">RC6</text>
<text x="47" y="50.8">RA7</text>
<text x="47" y="49.1">RA6</text>
<text x="79.7" y="49.1">RA2</text>
<text x="79.7" y="50.8">RA3</text>
<text x="79.7" y="52.4">RA4</text>
<text x="123.3" y="50.8">PEROUT</text>
<text x="124.1" y="52.4">CLK</text>
<text x="124.1" y="49.1">MSTOUT</text>
<text x="147.9" y="51.6">RE0</text>
<text x="147.9" y="53.2">RE1</text>
<text x="148.1" y="49.1">RC7</text>
<text x="50.1" y="59">RC0</text>
<text x="78.9" y="59">RC0</text>
<text x="79.7" y="54.1">RA5</text>
<text x="79.7" y="55.7">RA6</text>
<text x="79.7" y="57.4">RA7</text>
<text x="147.9" y="54.9">RE2</text>
<text x="50.1" y="62.3">RC2</text>
<text x="50.1" y="63.9">RC5</text>
<text x="50.1" y="60.6">RC1</text>
<text x="51.1" y="65.6">RC4</text>
<text x="78.9" y="62.3">RC2</text>
<text x="78.9" y="63.9">RC3</text>
<text x="78.9" y="60.6">RC1</text>
<text x="79.9" y="65.6">RC4</text>
<text x="180" y="61.5">MCLR1</text>
<text x="51.1" y="67.2">RC3</text>
<text x="51.1" y="70.5">RC7</text>
<text x="51.1" y="68.9">RC6</text>
<text x="79.9" y="70.5">RC7</text>
<text x="79.9" y="68.9">RC6</text>
<text x="79.9" y="67.2">RC5</text>
<text x="180" y="66.4">PGD</text>
<text x="182.4" y="70.5">PGC</text>
<text x="52.8" y="77.9">RD0</text>
<text x="78.9" y="73.8">RD1</text>
<text x="78.9" y="72.1">RD0</text>
<text x="78.9" y="75.4">RD2</text>
<text x="78.9" y="77.1">RD3</text>
<text x="126.6" y="76.3">RB0</text>
<text x="141.3" y="76.3">RB1</text>
<text x="141.3" y="77.9">RE2</text>
<text x="50.1" y="82.8">RD3</text>
<text x="50.1" y="79.5">RD1</text>
<text x="50.1" y="81.2">RD2</text>
<text x="78.9" y="83.7">RD7</text>
<text x="78.9" y="80.4">RD5</text>
<text x="78.9" y="82">RD6</text>
<text x="78.9" y="78.7">RD4</text>
<text x="141.3" y="79.5">RE1</text>
<text x="50.1" y="87.8">RD6</text>
<text x="50.1" y="84.5">RD4</text>
<text x="50.1" y="89.4">RD7</text>
<text x="50.1" y="86.1">RD5</text>
<text x="80.5" y="103.4">PEROUT</text>
<text x="34.5" y="112.4">RA1</text>
<text x="34.5" y="109.1">RA0</text>
<text x="34.5" y="110.8">RD0</text>
<text x="52.6" y="112.4">RC1</text>
<text x="52.6" y="110.8">RD1</text>
<text x="52.6" y="109.1">RC0</text>
<text x="78.9" y="113.2">CLK</text>
<text x="97" y="108.3">MSTOUT</text>
<text x="34.5" y="119">RA4</text>
<text x="34.5" y="117.3">RA3</text>
<text x="34.5" y="115.7">RD2</text>
<text x="34.5" y="114.1">RA2</text>
<text x="52.6" y="117.3">RC3</text>
<text x="52.6" y="115.7">RD3</text>
<text x="52.6" y="119">RC4</text>
<text x="52.6" y="114.1">RC2</text>
<text x="181.6" y="118.2">5V</text>
<text x="34.5" y="125.6">RD6</text>
<text x="34.5" y="122.3">RA5</text>
<text x="34.5" y="120.6">RD4</text>
<text x="34.5" y="123.9">RA6</text>
<text x="52.6" y="123.9">RC6</text>
<text x="52.6" y="125.6">RD7</text>
<text x="52.6" y="122.3">RC5</text>
<text x="52.6" y="120.6">RD5</text>
<text x="122.4" y="125.6">RA2</text>
<text x="122.4" y="123.9">RA0</text>
<text x="140.5" y="125.6">RA3</text>
<text x="140.5" y="123.9">RA1</text>
<text x="179.1" y="125.6">3V3</text>
<text x="34.5" y="127.2">RA7</text>
<text x="52.6" y="127.2">RC7</text>
<text x="122.4" y="127.2">RA4</text>
<text x="122.4" y="128.8">RA6</text>
<text x="122.4" y="130.5">RC0</text>
<text x="140.5" y="128.8">RA7</text>
<text x="140.5" y="127.2">RA5</text>
<text x="140.5" y="130.5">RC1</text>
<text x="122.4" y="132.1">RC2</text>
<text x="140.5" y="132.1">RC3</text>
<text x="122.4" y="142">RD0</text>
<text x="122.4" y="143.6">RD2</text>
<text x="122.4" y="140.4">RC6</text>
<text x="122.4" y="138.7">RC4</text>
<text x="140.5" y="138.7">RC5</text>
<text x="140.5" y="142">RD1</text>
<text x="140.5" y="143.6">RD3</text>
<text x="140.5" y="140.4">RC7</text>
<text x="122.4" y="145.3">RD4</text>
<text x="122.4" y="146.9">RD6</text>
<text x="140.5" y="146.9">RD7</text>
<text x="140.5" y="145.3">RD5</text>
</g>
<g font-size="1.1" fill="#840000">
<text x="130" y="23.7">18</text>
<text x="143.2" y="23.7">38</text>
<text x="130" y="25.3">16</text>
<text x="130" y="27">17</text>
<text x="143.2" y="25.3">39</text>
<text x="143.2" y="27">40</text>
<text x="143.2" y="28.6">41</text>
<text x="85.6" y="35.2">1</text>
<text x="130" y="30.2">19</text>
<text x="130" y="31.9">20</text>
<text x="130" y="33.5">21</text>
<text x="130" y="35.2">22</text>
<text x="143.5" y="30.2">2</text>
<text x="143.5" y="31.9">3</text>
<text x="143.5" y="33.5">4</text>
<text x="143.5" y="35.2">5</text>
<text x="14.9" y="36.8">1</text>
<text x="55.2" y="40.4">1</text>
<text x="60.5" y="40.4">5</text>
<text x="130" y="36.8">23</text>
<text x="130" y="38.5">24</text>
<text x="130" y="41.7">30</text>
<text x="130" y="40.1">31</text>
<text x="143.2" y="37.6">32</text>
<text x="143.2" y="39.3">35</text>
<text x="143.2" y="40.9">36</text>
<text x="14.9" y="42.6">1</text>
<text x="28.9" y="42.6">1</text>
<text x="55.2" y="43.7">2</text>
<text x="55.2" y="47">3</text>
<text x="55.2" y="45.4">7</text>
<text x="55.2" y="42.1">9</text>
<text x="84.7" y="45.9">1</text>
<text x="84.7" y="47.5">2</text>
<text x="130" y="47.5">10</text>
<text x="130.3" y="44.2">8</text>
<text x="130.3" y="45.9">9</text>
<text x="143.2" y="42.6">37</text>
<text x="143.2" y="44.2">42</text>
<text x="143.2" y="45.9">43</text>
<text x="143.2" y="47.5">44</text>
<text x="14.9" y="48.3">1</text>
<text x="28.9" y="48.3">1</text>
<text x="55.2" y="50.3">4</text>
<text x="55.2" y="51.9">6</text>
<text x="55.2" y="48.6">8</text>
<text x="60.2" y="51.9">10</text>
<text x="84.7" y="49.1">3</text>
<text x="84.7" y="50.8">4</text>
<text x="84.7" y="52.4">5</text>
<text x="130" y="49.1">11</text>
<text x="130" y="50.8">14</text>
<text x="130" y="52.4">15</text>
<text x="143.2" y="51.6">25</text>
<text x="143.2" y="53.3">26</text>
<text x="143.5" y="49.1">1</text>
<text x="84.7" y="54.1">6</text>
<text x="84.7" y="55.7">7</text>
<text x="84.7" y="57.4">8</text>
<text x="84.7" y="59">9</text>
<text x="130" y="59">29</text>
<text x="130.3" y="57.4">6</text>
<text x="143.2" y="54.9">27</text>
<text x="143.2" y="59">28</text>
<text x="143.5" y="57.4">7</text>
<text x="55.2" y="60.2">1</text>
<text x="55.2" y="63.4">2</text>
<text x="55.2" y="65.1">7</text>
<text x="55.2" y="61.8">9</text>
<text x="60.5" y="60.2">5</text>
<text x="84.4" y="60.6">10</text>
<text x="84.4" y="62.3">11</text>
<text x="84.4" y="63.9">12</text>
<text x="84.7" y="65.6">1</text>
<text x="183.3" y="63.1">2</text>
<text x="183.3" y="64.8">3</text>
<text x="55.2" y="66.7">3</text>
<text x="55.2" y="70">4</text>
<text x="55.2" y="71.7">6</text>
<text x="55.2" y="68.4">8</text>
<text x="60.2" y="71.7">10</text>
<text x="84.7" y="67.2">2</text>
<text x="84.7" y="68.9">3</text>
<text x="84.7" y="70.5">4</text>
<text x="183.3" y="66.4">4</text>
<text x="183.3" y="68">5</text>
<text x="84.7" y="72.2">5</text>
<text x="84.7" y="73.8">6</text>
<text x="84.7" y="75.4">7</text>
<text x="84.7" y="77.1">8</text>
<text x="131.6" y="76.3">1</text>
<text x="131.6" y="77.9">3</text>
<text x="137.3" y="76.3">2</text>
<text x="137.3" y="77.9">4</text>
<text x="55.2" y="79.1">1</text>
<text x="55.2" y="82.3">2</text>
<text x="55.2" y="84">7</text>
<text x="55.2" y="80.7">9</text>
<text x="60.5" y="79.1">5</text>
<text x="84.4" y="80.4">10</text>
<text x="84.4" y="82">11</text>
<text x="84.4" y="83.7">12</text>
<text x="84.7" y="78.7">9</text>
<text x="131.6" y="79.5">5</text>
<text x="137.3" y="79.5">6</text>
<text x="55.2" y="85.6">3</text>
<text x="55.2" y="88.9">4</text>
<text x="55.2" y="87.3">8</text>
<text x="55.2" y="90.6">6</text>
<text x="60.2" y="90.6">10</text>
<text x="39.5" y="107.5">1</text>
<text x="45.3" y="107.5">2</text>
<text x="39.5" y="109.1">3</text>
<text x="39.5" y="110.8">5</text>
<text x="39.5" y="112.4">7</text>
<text x="45.3" y="109.1">4</text>
<text x="45.3" y="110.8">6</text>
<text x="45.3" y="112.4">8</text>
<text x="88" y="108.3">1</text>
<text x="88" y="110">3</text>
<text x="88" y="111.6">5</text>
<text x="88" y="113.2">7</text>
<text x="93.8" y="108.3">2</text>
<text x="93.8" y="110">4</text>
<text x="93.8" y="111.6">6</text>
<text x="93.8" y="113.2">8</text>
<text x="39.2" y="115.7">11</text>
<text x="39.2" y="117.3">13</text>
<text x="39.2" y="119">15</text>
<text x="39.5" y="114.1">9</text>
<text x="45" y="114.1">10</text>
<text x="45" y="115.7">12</text>
<text x="45" y="117.3">14</text>
<text x="45" y="119">16</text>
<text x="88" y="114.9">9</text>
<text x="93.5" y="114.9">10</text>
<text x="189.9" y="119.8">1</text>
<text x="39.2" y="120.6">17</text>
<text x="39.2" y="122.3">19</text>
<text x="39.2" y="123.9">21</text>
<text x="39.2" y="125.6">23</text>
<text x="45" y="120.6">18</text>
<text x="45" y="122.3">20</text>
<text x="45" y="123.9">22</text>
<text x="45" y="125.6">24</text>
<text x="127.5" y="123.9">1</text>
<text x="127.5" y="125.6">3</text>
<text x="133.2" y="123.9">2</text>
<text x="133.2" y="125.6">4</text>
<text x="167.3" y="125.6">3</text>
<text x="175.5" y="125.6">2</text>
<text x="189.9" y="121.5">2</text>
<text x="189.9" y="123.1">3</text>
<text x="39.2" y="127.2">25</text>
<text x="45" y="127.2">26</text>
<text x="127.5" y="127.2">5</text>
<text x="127.5" y="128.9">7</text>
<text x="127.5" y="130.5">9</text>
<text x="132.9" y="130.5">10</text>
<text x="133.2" y="127.2">6</text>
<text x="133.2" y="128.9">8</text>
<text x="171.6" y="130.2" transform="rotate(-90 171.6 130.2)">1</text>
<text x="41.2" y="132.1">1</text>
<text x="41.2" y="133.8">2</text>
<text x="127.1" y="132.1">11</text>
<text x="132.9" y="132.1">12</text>
<text x="127.5" y="138.7">1</text>
<text x="127.5" y="140.4">3</text>
<text x="127.5" y="142">5</text>
<text x="127.5" y="143.6">7</text>
<text x="133.2" y="138.7">2</text>
<text x="133.2" y="140.4">4</text>
<text x="133.2" y="142">6</text>
<text x="133.2" y="143.6">8</text>
<text x="127.1" y="146.9">11</text>
<text x="127.5" y="145.3">9</text>
<text x="132.9" y="145.3">10</text>
<text x="132.9" y="146.9">12</text>
</g>
<g font-size="1.1" fill="#008484">
<text x="132.6" y="21.4">PIC16F15375-IPT</text>
<text x="136.5" y="19.9">U4</text>
<text x="78.5" y="28.4">VDD</text>
<text x="133" y="25.9">ICK</text>
<text x="133" y="27.5">IDTA</text>
<text x="133" y="24.2">nMCLR</text>
<text x="139.2" y="24.2">RD0</text>
<text x="139.2" y="25.9">RD1</text>
<text x="139.2" y="27.5">RD2</text>
<text x="139.2" y="29.2">RD3</text>
<text x="16.5" y="35.7">M1</text>
<text x="57" y="34.9">RN2</text>
<text x="81.4" y="34.1">R</text>
<text x="81.5" y="32.5">R1</text>
<text x="89.7" y="34.9">J6</text>
<text x="133" y="30.8">RA0</text>
<text x="133" y="32.5">RA1</text>
<text x="133" y="34.1">RA2</text>
<text x="133" y="35.7">RA3</text>
<text x="139.2" y="30.8">RD4</text>
<text x="139.2" y="32.5">RD5</text>
<text x="139.2" y="34.1">RD6</text>
<text x="139.2" y="35.7">RD7</text>
<text x="13.9" y="39">Conn_01x01</text>
<text x="16.5" y="41.5">M2</text>
<text x="30.4" y="41.5">M4</text>
<text x="52.7" y="36.6">R_Network08_10Pin</text>
<text x="72.7" y="40.7" transform="rotate(-90 72.7 40.7)">VDD</text>
<text x="90" y="36.6">Conn_01x01</text>
<text x="133" y="37.4">RA4</text>
<text x="133" y="39">RA5</text>
<text x="133" y="40.7">RA6</text>
<text x="139.2" y="38.2">RC0</text>
<text x="139.2" y="39.9">RC1</text>
<text x="139.2" y="41.5">RC2</text>
<text x="13.9" y="44.8">Conn_01x01</text>
<text x="16.5" y="47.3">M3</text>
<text x="27.9" y="44.8">Conn_01x01</text>
<text x="29.6" y="47.3">GND1</text>
<text x="133" y="42.3">RA7</text>
<text x="133" y="44.8">RB0</text>
<text x="133" y="46.4">RB1</text>
<text x="139.2" y="43.1">RC3</text>
<text x="139.2" y="44.8">RC4</text>
<text x="139.2" y="46.4">RC5</text>
<text x="13.9" y="50.5">Conn_01x01</text>
<text x="27.9" y="50.5">Conn_01x01</text>
<text x="133" y="48.1">RB2</text>
<text x="133" y="49.7">RB3</text>
<text x="133" y="51.4">RB4</text>
<text x="133" y="53">RB5</text>
<text x="139.2" y="49.7">RC7</text>
<text x="139.2" y="48.1">RC6</text>
<text x="139.3" y="52.2">RE0</text>
<text x="139.3" y="53.8">RE1</text>
<text x="52.7" y="56.3">R_Network08_10Pin</text>
<text x="57" y="54.6">RN3</text>
<text x="88.9" y="54.6">J1</text>
<text x="89.2" y="56.3">Conn_01x12</text>
<text x="133" y="59.6">GND</text>
<text x="133" y="57.9">GND</text>
<text x="139.1" y="59.6">VDD</text>
<text x="139.1" y="57.9">VDD</text>
<text x="139.3" y="55.5">RE2</text>
<text x="154.9" y="58.7" transform="rotate(-90 154.9 58.7)">VDD</text>
<text x="127.7" y="65.3">GND</text>
<text x="172.2" y="64.5" transform="rotate(-90 172.2 64.5)">VDD</text>
<text x="187.2" y="64.6">J3</text>
<text x="171.3" y="69.4">GND</text>
<text x="187.5" y="66.1">Conn_01x05</text>
<text x="52.7" y="75.2">R_Network08_10Pin</text>
<text x="57" y="73.5">RN4</text>
<text x="88.9" y="74.4">J5</text>
<text x="89.2" y="76">Conn_01x12</text>
<text x="128.2" y="74.4">Conn_02x03_Odd_Even</text>
<text x="134.1" y="72.7">J8</text>
<text x="126.9" y="78.5">GND</text>
<text x="127" y="80.1">VDD</text>
<text x="36.2" y="106.5">Conn_02x13_Odd_Even</text>
<text x="42.1" y="104.8">J7</text>
<text x="84.7" y="107.3">Conn_02x05_Odd_Even</text>
<text x="90.6" y="105.7">J2</text>
<text x="34.9" y="108.1">GND</text>
<text x="49.7" y="108.9" transform="rotate(-90 49.7 108.9)">VDD</text>
<text x="81" y="108.1">VDD</text>
<text x="83.4" y="113" transform="rotate(-90 83.4 113)">GND</text>
<text x="100.7" y="114.7" transform="rotate(-90 100.7 114.7)">GND</text>
<text x="121.7" y="122.9">Conn_02x06_Counter_Clockwise</text>
<text x="130" y="121.3">J4</text>
<text x="168.7" y="123.7">LM1117-3.3</text>
<text x="171" y="122.2">U2</text>
<text x="182.8" y="124.5" transform="rotate(-90 182.8 124.5)">VDD</text>
<text x="193.7" y="122.2">J9</text>
<text x="194" y="123.7">Conn_01x02</text>
<text x="168.6" y="126.1">VI</text>
<text x="172.2" y="128.9" transform="rotate(-90 172.2 128.9)">GND</text>
<text x="173.2" y="126.1">VO</text>
<text x="180.5" y="129.4">C3</text>
<text x="185.4" y="129.4">C4</text>
<text x="36.5" y="132.7">GND</text>
<text x="38.2" y="135.2" transform="rotate(-90 38.2 135.2)">VDD</text>
<text x="45.1" y="133">J11</text>
<text x="45.3" y="134.6">Conn_01x02</text>
<text x="121.7" y="137.7">Conn_02x06_Counter_Clockwise</text>
<text x="129.7" y="136.1">J10</text>
<text x="167.4" y="136.8">C1</text>
<text x="170.5" y="133.5">GND</text>
<text x="177.2" y="136.8">C2</text>
<text x="181.1" y="132.7">302010138</text>
<text x="186" y="132.7">302010138</text>
<text x="195.2" y="134.4" transform="rotate(-90 195.2 134.4)">GND</text>
<text x="167.9" y="140.1">302010138</text>
<text x="177.8" y="140.1">302010138</text>
<text x="183.7" y="142.6" transform="rotate(-90 183.7 142.6)">GND</text>
</g>
</svg>
